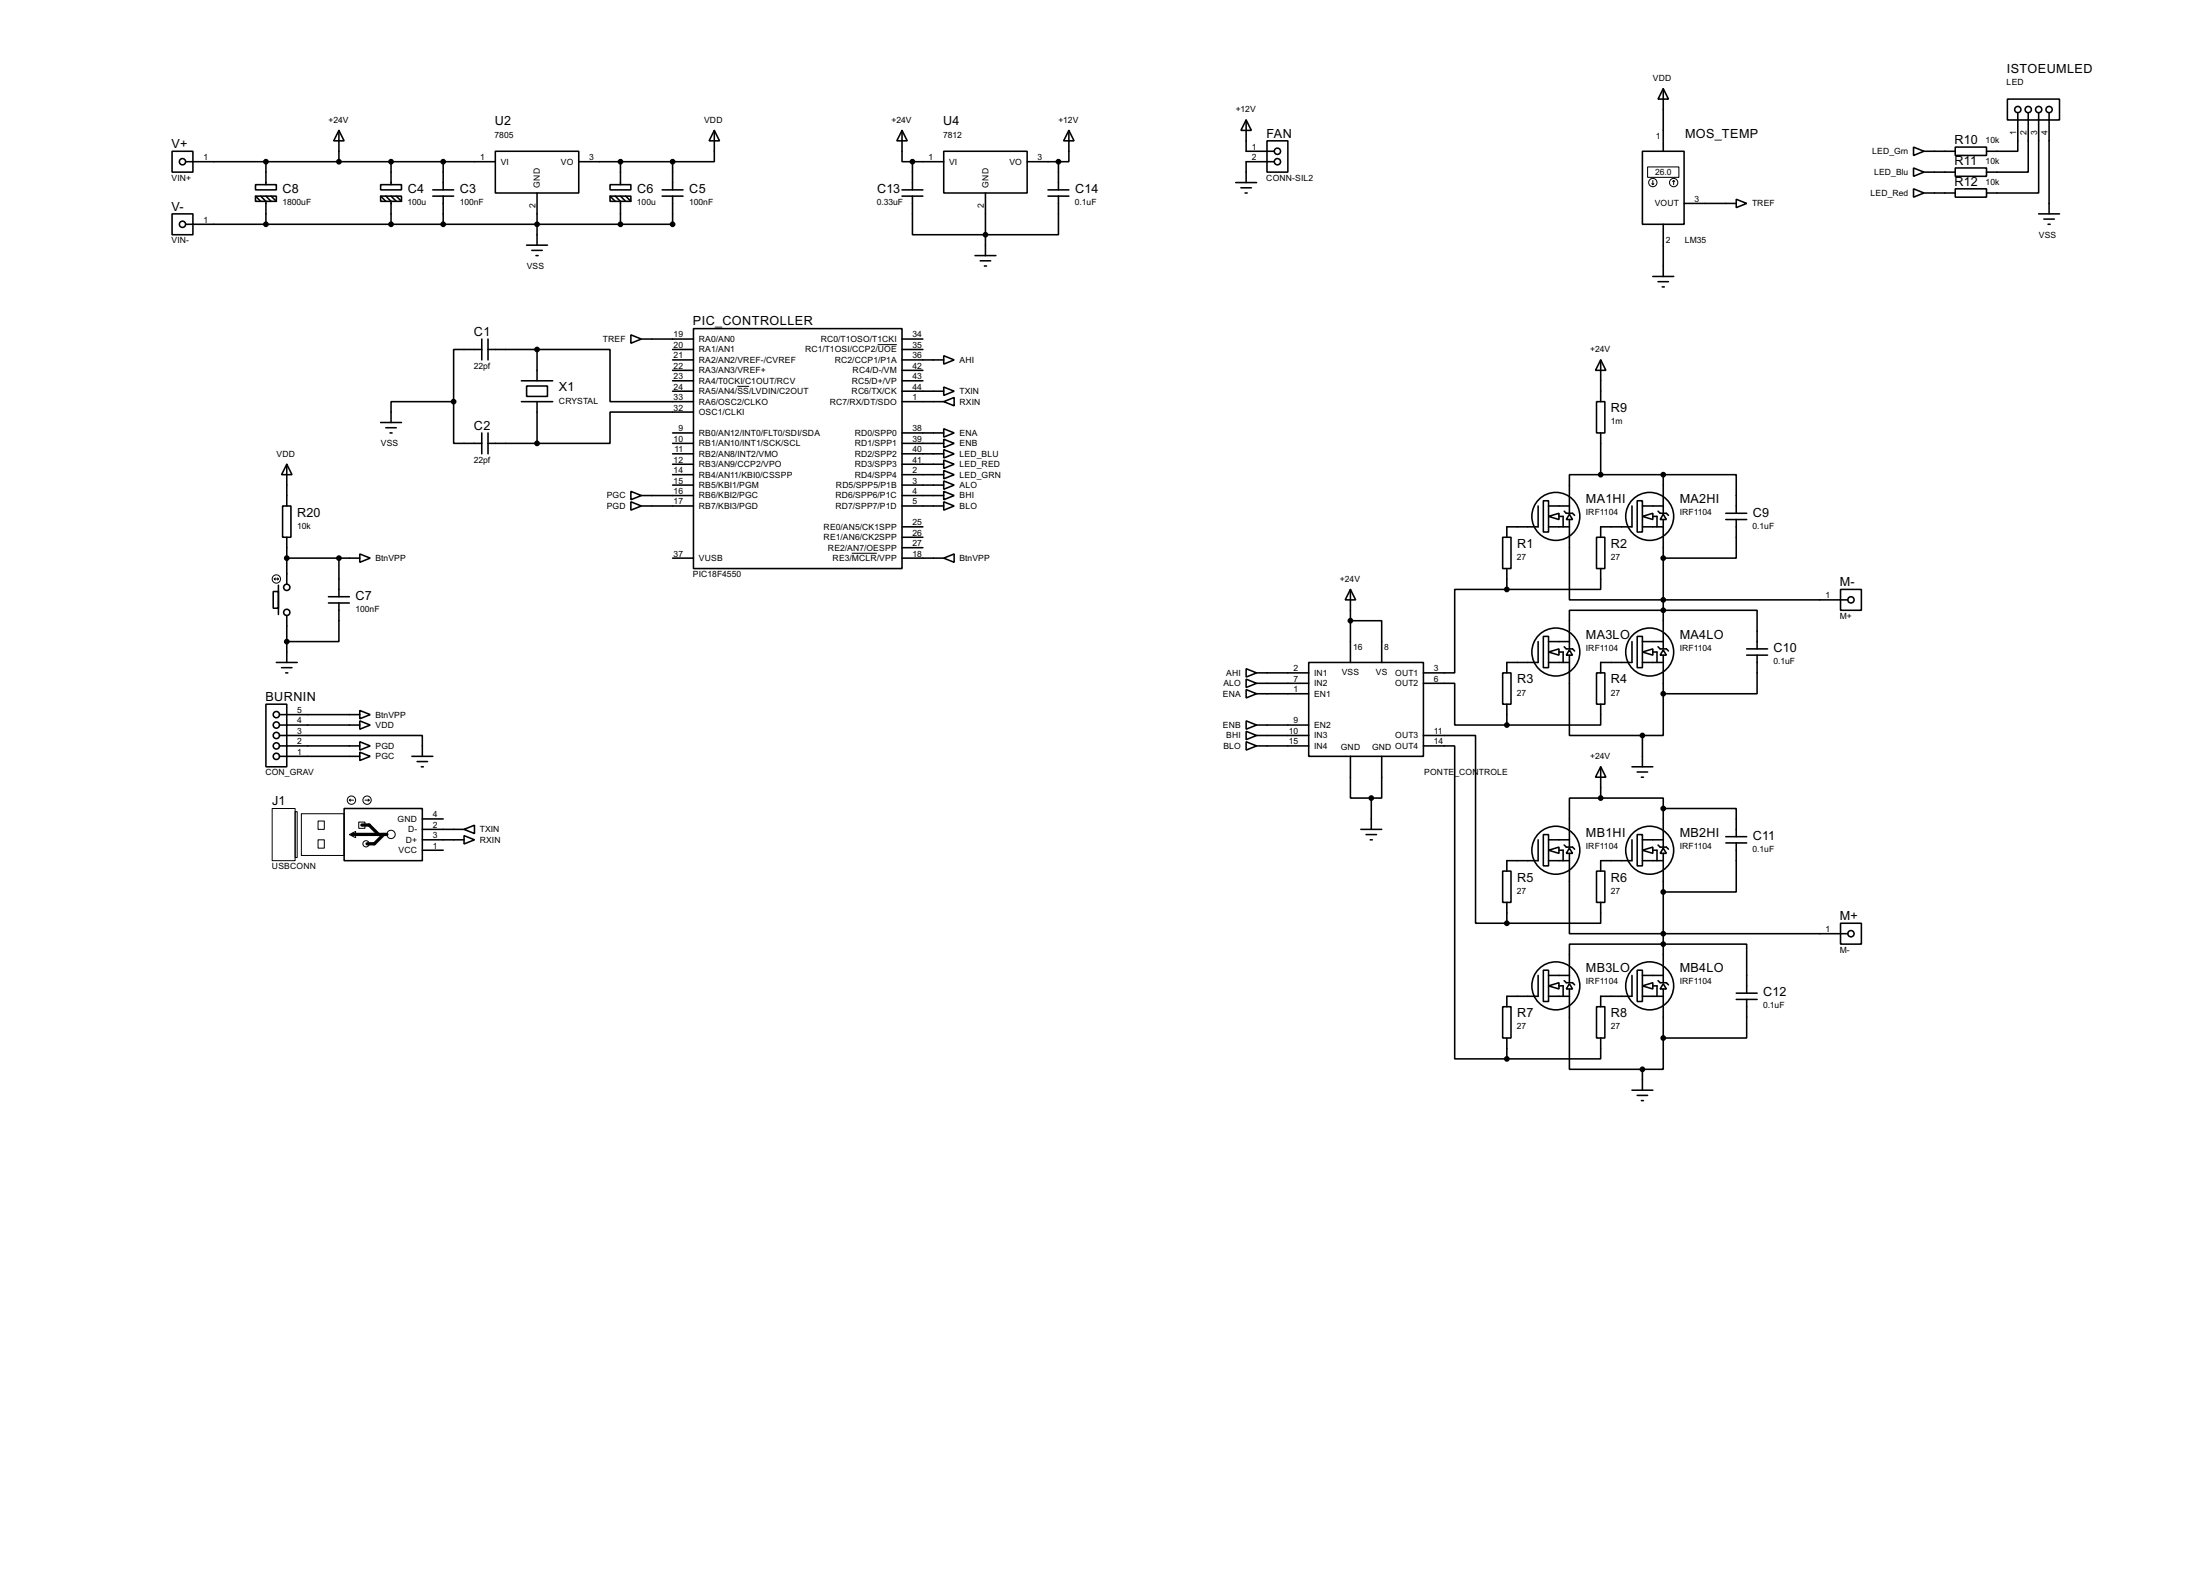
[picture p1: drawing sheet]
<svg xmlns="http://www.w3.org/2000/svg" width="536mm" height="383mm" viewBox="0 0 536 383" stroke-linecap="round" stroke-linejoin="round" font-family="sans-serif">
<g fill="none" stroke="#000" stroke-width=".38">
<path d="M41.9 36.8h5.1v5.1h-5.1zM45.2 39.4h75.4M64.8 39.4v5.6M82.5 31.7l1.3 2.6h-2.5zM82.5 31.7v7.7M95.2 39.4v5.6M107.9 39.4v6.8M120.6 36.8h20.4v10.2h-20.4zM141 39.4h22.8M151.1 39.4v5.6M163.8 39.4v6.8M174 31.7l1.3 2.6h-2.6z"/>
<path d="M174 31.7v7.7h-10.2M219.7 31.7l1.3 2.6h-2.6zM219.7 31.7v7.7h2.5M222.2 39.4h7.7M222.2 39.4v6.8M229.9 36.8h20.3v10.2h-20.3zM250.2 39.4h7.6M257.8 39.4v6.8M260.3 31.7l1.3 2.6h-2.5zM260.3 31.7v7.7h-2.5M303.5 29.2l1.3 2.5h-2.5zM303.5 29.2v7.6h6.9"/>
<path d="M308.6 34.3h5.1v7.6h-5.1zM310.4 39.4h-6.9v5M400 36.8h10.2v17.8h-10.2zM405.1 21.6l1.3 2.5h-2.5zM405.1 21.6v15.2M466.1 35.8l2.5 1-2.5 1zM468.6 36.8h7.6M476.2 35.8h7.7v2h-7.7zM488.9 24.1h12.7v5.1h-12.7zM491.5 27.4v9.4h-7.6M494 27.4v14.5h-10.1M496.6 27.4v19.6h-12.7"/>
<path d="M499.1 27.4v24.7M41.9 52.1h5.1v5h-5.1zM62.2 45h5.1v1.2h-5.1zM62.2 47.8h5.1v1.2h-5.1zM62.2 47.8l1.3 1.2M63.5 47.8l1.3 1.2v5.6M64.8 47.8l1.2 1.2M66 47.8l1.3 1.2M92.7 45h5.1v1.2h-5.1zM92.7 47.8h5.1v1.2h-5.1zM92.7 47.8l1.3 1.2M94 47.8l1.2 1.2v5.6"/>
<path d="M95.2 47.8l1.3 1.2M96.5 47.8l1.3 1.2M105.4 46.2h5.1M105.4 47.8h5.1M107.9 47.8v6.8M128.3 59.7h5M130.8 47v12.7M148.6 45h5.1v1.2h-5.1zM148.6 47.8h5.1v1.2h-5.1zM148.6 47.8l1.3 1.2M149.9 47.8l1.2 1.2v5.6M151.1 47.8l1.3 1.2"/>
<path d="M152.4 47.8l1.3 1.2M161.3 46.2h5.1M161.3 47.8h5.1M163.8 47.8v6.8h-118.6M219.7 46.2h5.1M219.7 47.8h5.1M222.2 47.8v9.3h35.6v-9.3M240 47v15.2M255.3 46.2h5M255.3 47.8h5M301 44.4h5.1M302.3 45.7h2.5"/>
<path d="M303.3 47h.5M405.1 54.6v12.7M410.2 49.5h12.7M422.9 48.5l2.5 1-2.5 1zM466.1 40.9l2.5 1-2.5 1zM466.1 46l2.5 1-2.5 1zM468.6 41.9h7.6M468.6 47h7.6M476.2 40.9h7.7v2h-7.7zM476.2 46h7.7v2h-7.7zM496.6 52.1h5M497.8 53.3h2.6"/>
<path d="M498.9 54.6h.5M129.5 61h2.6M130.6 62.2h.5M237.5 62.2h5.1M238.8 63.5h2.5M239.8 64.8h.5M402.6 67.3h5.1M403.9 68.6h2.5M404.9 69.8h.5M110.5 97.8v10.1h6.8M110.5 97.8h-15.3v5.1M117.3 85.1h-6.8v12.7"/>
<path d="M117.3 82.5v5.1M118.9 85.1h11.9M118.9 82.5v5.1M127 97.8h7.6M127 92.7h7.6M128.3 94h5v2.5h-5zM130.8 85.1h17.8v12.7h20.3M130.8 85.1v7.6M130.8 97.8v10.1M153.7 81.5l2.5 1-2.5 1.1zM156.2 82.5h12.7M163.8 85.1h5.1"/>
<path d="M163.8 87.6h5.1M163.8 95.2h5.1M163.8 92.7h5.1M163.8 90.2h5.1M168.9 80h50.8v58.4h-50.8zM219.7 85.1h5.1M219.7 82.5h5.1M219.7 87.6h10.2M219.7 97.8h10.2M219.7 95.2h10.2M219.7 92.7h5.1M219.7 90.2h5.1"/>
<path d="M229.9 86.6l2.5 1-2.5 1zM229.9 97.8l2.5-1v2zM229.9 94.2l2.5 1-2.5 1.1zM388.9 97.8h2v7.6h-2zM389.9 87.6l1.3 2.6h-2.6zM389.9 87.6v10.2M69.8 113l1.3 2.6h-2.5zM69.8 113v10.2M92.7 102.9h5.1M94 104.1h2.5M95 105.4h.5M117.3 105.4v5.1"/>
<path d="M118.9 107.9h11.9M118.9 105.4v5.1M153.7 119.6l2.5 1-2.5 1.1zM163.8 107.9h5.1M163.8 115.6h5.1M163.8 105.4h5.1M163.8 118.1h5.1M163.8 110.5h5.1M163.8 113h5.1M168.9 100.3h-20.3v7.6h-17.8M219.7 107.9h10.2M219.7 115.6h10.2"/>
<path d="M219.7 105.4h10.2M219.7 118.1h10.2M219.7 110.5h10.2M219.7 113h10.2M229.9 104.4l2.5 1-2.5 1zM229.9 106.9l2.5 1-2.5 1.1zM229.9 119.6l2.5 1-2.5 1.1zM229.9 117.1l2.5 1-2.5 1zM229.9 109.5l2.5 1-2.5 1zM229.9 112l2.5 1-2.5 1zM229.9 114.6l2.5 1-2.5 1zM389.9 115.6h-7.6v5"/>
<path d="M389.9 105.4v10.2M389.9 115.6h15.2M405.1 115.6h17.8v9.4M405.1 115.6v5M68.8 123.2h2.1v7.6h-2.1zM69.8 130.8v11.4M69.8 135.9h17.8M82.5 135.9v9.4M87.6 134.9l2.6 1-2.6 1zM153.7 122.2l2.5 1-2.5 1zM156.2 120.6h12.7M156.2 123.2h12.7"/>
<path d="M163.8 135.9h5.1M219.7 135.9h10.2M219.7 128.3h5.1M219.7 120.6h10.2M219.7 123.2h10.2M219.7 130.8h5.1M219.7 133.3h5.1M229.9 135.9l2.5-1v2zM229.9 122.2l2.5 1-2.5 1zM366 130.8h2v7.6h-2zM367 138.4v5.1M374.6 123.2v5.1h-7.6v2.5"/>
<path d="M375.9 121.9h1.3v7.6h-1.3zM377.2 125.7l2.5-.7v1.5zM377.2 128.3h5.1M377.2 123.2h5.1M379.7 125.7h1v2.6M381 124.5l.5 .5h1.5l.5 .5M382.3 125.2l.7 1.3h-1.5zM382.3 126.5v19.5h67.8M382.3 120.9v4.1M388.9 130.8h2v7.6h-2zM389.9 138.4v5.1h-22.9M397.5 123.2v5.1h-7.6v2.5"/>
<path d="M398.8 121.9h1.2v7.6h-1.2zM400 125.7l2.6-.7v1.5zM400 128.3h5.1M400 123.2h5.1M402.6 125.7h1v2.6M403.9 124.5l.5 .5h1.5l.5 .5M405.1 125.2l.8 1.3h-1.5zM405.1 120.9v4.1M405.1 126.5v27.2M420.4 125h5M420.4 126.5h5M422.9 126.5v9.4h-17.8"/>
<path d="M66.5 144h1.3v4.1h-1.3zM67.8 142.5v7.1M69.8 149.9v11.4M80 145.3h5.1M80 146.8h5.1M82.5 146.8v9.4h-12.7M328.9 143.5l1.3 2.5h-2.5zM328.9 151.1h7.6v10.2M328.9 143.5v17.8M367 143.5h-12.7v20.3h-7.6M374.6 156.2v5.1h-7.6v2.5M375.9 154.9h1.3v7.7h-1.3z"/>
<path d="M377.2 158.7l2.5-.7v1.5zM377.2 156.2h5.1M379.7 158.7h1v2.6M381 157.5l.5 .5h1.5l.5 .5M382.3 158.2l.7 1.3h-1.5zM382.3 153.7v-5.1h45.7v9.4M382.3 159.5v19.6h17.7M382.3 153.9v4.1M397.5 156.2v5.1h-7.6v2.5M398.8 154.9h1.2v7.7h-1.2zM400 158.7l2.6-.7v1.5zM400 156.2h5.1"/>
<path d="M402.6 158.7h1v2.6M403.9 157.5l.5 .5h1.5l.5 .5M405.1 158.2l.8 1.3h-1.5zM405.1 153.9v4.1M405.1 159.5v9.4M425.4 158h5.1M425.4 159.5h5.1M428 159.5v9.4h-22.9M448.3 143.5h5.1v5.1h-5.1zM64.8 171.4h5v15.3h-5zM67.3 161.3h5.1M68.1 179.1h34.8v5"/>
<path d="M68.1 176.5h19.5M68.1 174h19.5M68.6 162.6h2.5M69.6 163.8h.5M87.6 173l2.6 1-2.6 1zM87.6 175.5l2.6 1-2.6 1zM303.5 162.8l2.6 1-2.6 1zM303.5 165.4l2.6 1-2.6 1zM303.5 178.1l2.6 1-2.6 1zM303.5 167.9l2.6 1-2.6 1zM303.5 175.5l2.6 1-2.6 1zM306.1 163.8h12.7"/>
<path d="M306.1 166.4h12.7M306.1 179.1h12.7M306.1 168.9h12.7M306.1 176.5h12.7M318.8 161.3h27.9v22.8h-27.9zM346.7 166.4h7.6v10.1h12.7M346.7 179.1h12.7v45.7h7.6M366 163.8h2v7.6h-2zM367 171.4v5.1M377.2 161.3h5.1M388.9 163.8h2v7.6h-2zM389.9 171.4v5.1h-22.9"/>
<path d="M400 161.3h5.1M400 179.1v7.6M405.1 168.9v10.2h-5.1M68.1 181.6h19.5M68.1 184.1h19.5M83.8 196.8h19.1v12.7h-19.1zM87.6 180.6l2.6 1-2.6 1zM87.6 183.1l2.6 1-2.6 1.1zM100.3 184.1h5.1M101.6 185.4h2.5M102.6 186.7h.5M102.9 199.4h5"/>
<path d="M303.5 180.6l2.6 1-2.6 1zM306.1 181.6h12.7M328.9 184.1v10.2h5.1M334 194.3v7.6M336.5 184.1v10.2h-2.5M346.7 181.6h7.6v76.2h12.7M389.9 186.7l1.3 2.5h-2.6zM389.9 194.3h-7.6v7.6M389.9 194.3h15.2v2.5M389.9 186.7v7.6M397.5 186.7h5.1M398.8 188h2.5"/>
<path d="M399.8 189.2h.5M405.1 196.8h17.8v6.9M405.1 196.8v5.1M102.9 201.9h10.1M102.9 204.5h10.1M102.9 207h5M113 201.9l2.6-1v2zM113 203.5l2.6 1-2.6 1zM331.5 201.9h5M332.7 203.2h2.6M333.8 204.5h.5M366 212.1h2v7.6h-2z"/>
<path d="M367 219.7v5.1M374.6 204.5v5h-7.6v2.6M375.9 203.2h1.3v7.6h-1.3zM377.2 207l2.5-.8v1.6zM377.2 209.5h5.1M377.2 204.5h5.1M379.7 207h1v2.5M381 205.7l.5 .5h1.5l.5 .6M382.3 206.5l.7 1.3h-1.5zM382.3 207.8v19.5h67.8M382.3 202.2v4M388.9 212.1h2v7.6h-2z"/>
<path d="M389.9 219.7v5.1h-22.9M397.5 204.5v5h-7.6v2.6M398.8 203.2h1.2v7.6h-1.2zM400 207l2.6-.8v1.6zM400 209.5h5.1M400 204.5h5.1M402.6 207h1v2.5M403.9 205.7l.5 .5h1.5l.5 .6M405.1 206.5l.8 1.3h-1.5zM405.1 202.2v4M405.1 207.8v27.1M420.4 203.7h5"/>
<path d="M420.4 205.2h5M422.9 205.2v12h-17.8M374.6 237.5v5.1h-7.6v2.5M375.9 236.2h1.3v7.6h-1.3zM377.2 237.5h5.1M381 238.8l.5 .5h1.5l.5 .5M382.3 239.5l.7 1.3h-1.5zM382.3 234.9v-5h43.1v11.9M382.3 235.2v4.1M397.5 237.5v5.1h-7.6v2.5M398.8 236.2h1.2v7.6h-1.2zM400 237.5h5.1"/>
<path d="M403.9 238.8l.5 .5h1.5l.5 .5M405.1 239.5l.8 1.3h-1.5zM405.1 235.2v4.1M448.3 224.8h5.1v5.1h-5.1zM366 245.1h2v7.6h-2zM367 252.7v5.1M377.2 240l2.5-.7v1.5zM377.2 242.6h5.1M379.7 240h1v2.6M382.3 240.8v19.5h17.7M388.9 245.1h2v7.6h-2zM389.9 252.7v5.1h-22.9"/>
<path d="M400 240l2.6-.7v1.5zM400 242.6h5.1M402.6 240h1v2.6M405.1 252.7v7.6h-5.1M405.1 240.8v11.9M422.9 241.8h5.1M422.9 243.3h5.1M425.4 243.3v9.4h-20.3M397.5 265.4h5.1M398.8 266.7h2.5M399.8 268h.5M400 260.3v5.1"/>
<circle cx="44.4" cy="39.4" r=".76"/>
<circle cx="311.1" cy="36.8" r=".76"/>
<circle cx="311.1" cy="39.4" r=".76"/>
<circle cx="491.5" cy="26.7" r=".76"/>
<circle cx="494" cy="26.7" r=".76"/>
<circle cx="496.6" cy="26.7" r=".76"/>
<circle cx="499.1" cy="26.7" r=".76"/>
<circle cx="44.4" cy="54.6" r=".76"/>
<circle cx="379" cy="125.7" r="5.8"/>
<circle cx="401.8" cy="125.7" r="5.8"/>
<circle cx="69.8" cy="143" r=".76"/>
<circle cx="69.8" cy="149.1" r=".76"/>
<circle cx="379" cy="158.8" r="5.8"/>
<circle cx="401.8" cy="158.8" r="5.8"/>
<circle cx="450.8" cy="146.1" r=".76"/>
<circle cx="67.3" cy="176.5" r=".76"/>
<circle cx="67.3" cy="174" r=".76"/>
<circle cx="67.3" cy="179.1" r=".76"/>
<circle cx="67.3" cy="184.2" r=".76"/>
<circle cx="67.3" cy="181.6" r=".76"/>
<circle cx="379" cy="207" r="5.8"/>
<circle cx="401.8" cy="207" r="5.8"/>
<circle cx="450.8" cy="227.3" r=".76"/>
<circle cx="379" cy="240" r="5.8"/>
<circle cx="401.8" cy="240" r="5.8"/>
</g>
<g fill="#000" stroke="#000" stroke-width=".38">
<circle cx="64.8" cy="39.4" r=".51"/>
<circle cx="82.5" cy="39.4" r=".51"/>
<circle cx="95.2" cy="39.4" r=".51"/>
<circle cx="107.9" cy="39.4" r=".51"/>
<circle cx="151.1" cy="39.4" r=".51"/>
<circle cx="163.8" cy="39.4" r=".51"/>
<circle cx="222.2" cy="39.4" r=".51"/>
<circle cx="257.8" cy="39.4" r=".51"/>
<circle cx="64.8" cy="54.6" r=".51"/>
<circle cx="95.2" cy="54.6" r=".51"/>
<circle cx="107.9" cy="54.6" r=".51"/>
<circle cx="130.8" cy="54.6" r=".51"/>
<circle cx="151.1" cy="54.6" r=".51"/>
<circle cx="163.8" cy="54.6" r=".51"/>
<circle cx="240" cy="57.1" r=".51"/>
<circle cx="110.5" cy="97.8" r=".51"/>
<circle cx="130.8" cy="85.1" r=".51"/>
<circle cx="130.8" cy="107.9" r=".51"/>
<circle cx="389.9" cy="115.6" r=".51"/>
<circle cx="405.1" cy="115.6" r=".51"/>
<circle cx="69.8" cy="135.9" r=".51"/>
<circle cx="82.5" cy="135.9" r=".51"/>
<circle cx="405.1" cy="135.9" r=".51"/>
<circle cx="69.8" cy="156.2" r=".51"/>
<circle cx="328.9" cy="151.1" r=".51"/>
<circle cx="367" cy="143.5" r=".51"/>
<circle cx="405.1" cy="148.6" r=".51"/>
<circle cx="405.1" cy="146" r=".51"/>
<circle cx="367" cy="176.5" r=".51"/>
<circle cx="400" cy="179.1" r=".51"/>
<circle cx="405.1" cy="168.9" r=".51"/>
<circle cx="334" cy="194.3" r=".51"/>
<circle cx="389.9" cy="194.3" r=".51"/>
<circle cx="405.1" cy="196.8" r=".51"/>
<circle cx="405.1" cy="217.2" r=".51"/>
<circle cx="367" cy="224.8" r=".51"/>
<circle cx="405.1" cy="229.9" r=".51"/>
<circle cx="405.1" cy="227.3" r=".51"/>
<circle cx="367" cy="257.8" r=".51"/>
<circle cx="405.1" cy="252.7" r=".51"/>
<circle cx="400" cy="260.3" r=".51"/>
</g>
<g fill="none" stroke="#000" stroke-width=".24">
<path d="M401.3 40.6h7.6v2.6h-7.6zM402.3 44.7l.3 .3M402.6 43.9v1.1M402.8 44.7l-.2 .3M407.7 43.9l-.3 .3M407.7 43.9l.2 .3M407.7 43.9v1.1M179.6 94.1h2.9M213.8 83.9h4.6M207.5 134.7h6.1M66.8 141h1M66.8 141l.3 .2"/>
<path d="M67.1 140.7l-.3 .3M67.6 140.7l.2 .3M67.8 141l-.2 .2M66.3 196.8h5.6v12.7h-5.6zM71.9 197.6h.5v11.2h-.5zM73.4 198.1h10.4v10.2h-10.4zM77.5 199.9h1.5v2h-1.5zM85.1 194.8h1M85.1 194.8l.2 .3M85.3 194.6l-.2 .2M88.9 194.8h1M89.7 194.6l.2 .2"/>
<path d="M89.9 194.8l-.2 .3M77.5 204.5h1.5v2h-1.5zM85.1 203.2l1.5-.8v1.6zM87.4 200.2h1.5v1.5h-1.5z"/>
<circle cx="402.6" cy="44.5" r="1.02"/>
<circle cx="407.7" cy="44.5" r="1.02"/>
<circle cx="67.3" cy="141" r="1.02"/>
<circle cx="85.6" cy="194.8" r="1.02"/>
<circle cx="89.4" cy="194.8" r="1.02"/>
<circle cx="89.2" cy="205.4" r=".76"/>
<circle cx="95.2" cy="203.2" r="1.02"/>
</g>
<path d="M85.9 203.2h8.3M88.1 200.9h1.8l2.3 2.3M93.5 203.2l-2.3 2.2h-1.8" fill="none" stroke="#000" stroke-width=".8"/>
<g font-size="3.4">
<text x="488.8" y="17.8">ISTOEUMLED</text>
<text x="120.5" y="30.5">U2</text>
<text x="229.8" y="30.5">U4</text>
<text x="308.5" y="33.5">FAN</text>
<text x="410.4" y="33.5">MOS_TEMP</text>
<text x="476.1" y="35">R10</text>
<text x="41.8" y="36">V+</text>
<text x="476.1" y="40.1">R11</text>
<text x="68.8" y="47">C8</text>
<text x="99.3" y="47">C4</text>
<text x="112" y="47">C3</text>
<text x="155.2" y="47">C6</text>
<text x="167.9" y="47">C5</text>
<text x="213.6" y="47">C13</text>
<text x="261.9" y="47">C14</text>
<text x="476.1" y="45.2">R12</text>
<text x="41.8" y="51.3">V-</text>
<text x="115.5" y="81.7">C1</text>
<text x="168.8" y="79.2">PIC_CONTROLLER</text>
<text x="136.2" y="95.3">X1</text>
<text x="392.4" y="100.4">R9</text>
<text x="115.5" y="104.6">C2</text>
<text x="72.4" y="125.8">R20</text>
<text x="386.3" y="122.5">MA1HI</text>
<text x="409.2" y="122.5">MA2HI</text>
<text x="426.9" y="125.8">C9</text>
<text x="369.5" y="133.4">R1</text>
<text x="392.4" y="133.4">R2</text>
<text x="448.2" y="142.7">M-</text>
<text x="86.6" y="146.1">C7</text>
<text x="386.3" y="155.5">MA3LO</text>
<text x="409.2" y="155.5">MA4LO</text>
<text x="432" y="158.8">C10</text>
<text x="369.5" y="166.4">R3</text>
<text x="392.4" y="166.4">R4</text>
<text x="64.7" y="170.6">BURNIN</text>
<text x="66.3" y="196">J1</text>
<text x="386.3" y="203.7">MB1HI</text>
<text x="409.2" y="203.7">MB2HI</text>
<text x="426.9" y="204.5">C11</text>
<text x="369.5" y="214.6">R5</text>
<text x="392.4" y="214.6">R6</text>
<text x="448.2" y="223.9">M+</text>
<text x="386.3" y="236.7">MB3LO</text>
<text x="409.2" y="236.7">MB4LO</text>
<text x="429.5" y="242.6">C12</text>
<text x="369.5" y="247.7">R7</text>
<text x="392.4" y="247.7">R8</text>
</g>
<g font-size="2.3">
<text x="402.6" y="19.8">VDD</text>
<text x="488.8" y="20.8">LED</text>
<text x="80" y="29.9">+24V</text>
<text x="171.5" y="29.9">VDD</text>
<text x="217.2" y="29.9">+24V</text>
<text x="257.8" y="29.9">+12V</text>
<text x="301" y="27.4">+12V</text>
<text x="120.5" y="33.5">7805</text>
<text x="229.7" y="33.5">7812</text>
<text x="403.4" y="33.9">1</text>
<text x="483.7" y="34.9">10k</text>
<text x="491.1" y="32.9" transform="rotate(-90 491.1 32.9)">1</text>
<text x="493.6" y="32.9" transform="rotate(-90 493.6 32.9)">2</text>
<text x="496.2" y="32.9" transform="rotate(-90 496.2 32.9)">3</text>
<text x="498.7" y="32.9" transform="rotate(-90 498.7 32.9)">4</text>
<text x="49.5" y="39">1</text>
<text x="117" y="39">1</text>
<text x="122" y="40.1">VI</text>
<text x="136.6" y="40.1">VO</text>
<text x="143.5" y="39">3</text>
<text x="226.2" y="39">1</text>
<text x="231.2" y="40.1">VI</text>
<text x="245.9" y="40.1">VO</text>
<text x="252.7" y="39">3</text>
<text x="304.9" y="36.4">1</text>
<text x="304.9" y="39">2</text>
<text x="456" y="37.5">LED_Grn</text>
<text x="483.7" y="40">10k</text>
<text x="41.8" y="44">VIN+</text>
<text x="131.5" y="45.7" transform="rotate(-90 131.5 45.7)">GND</text>
<text x="240.7" y="45.7" transform="rotate(-90 240.7 45.7)">GND</text>
<text x="308.4" y="44">CONN-SIL2</text>
<text x="403.1" y="42.6">26.0</text>
<text x="455.6" y="47.7">LED_Red</text>
<text x="456.5" y="42.6">LED_Blu</text>
<text x="483.7" y="45">10k</text>
<text x="68.8" y="50">1800uF</text>
<text x="99.3" y="50">100u</text>
<text x="112" y="50">100nF</text>
<text x="130.4" y="50.7" transform="rotate(-90 130.4 50.7)">2</text>
<text x="155.2" y="50">100u</text>
<text x="167.9" y="50">100nF</text>
<text x="213.6" y="50">0.33uF</text>
<text x="239.6" y="50.7" transform="rotate(-90 239.6 50.7)">2</text>
<text x="261.8" y="50">0.1uF</text>
<text x="403" y="50.2">VOUT</text>
<text x="412.7" y="49.1">3</text>
<text x="426.8" y="50.2">TREF</text>
<text x="41.8" y="59.3">VIN-</text>
<text x="49.5" y="54.2">1</text>
<text x="405.8" y="59.1">2</text>
<text x="410.4" y="59.3">LM35</text>
<text x="496.6" y="57.9">VSS</text>
<text x="128.3" y="65.5">VSS</text>
<text x="146.8" y="83.3">TREF</text>
<text x="164.1" y="82.2">19</text>
<text x="170.2" y="83.3">RA0/AN0</text>
<text x="199.9" y="83.3">RC0/T1OSO/T1CKI</text>
<text x="222.2" y="82.2">34</text>
<text x="115.4" y="89.7">22pf</text>
<text x="164.1" y="84.7">20</text>
<text x="164.1" y="87.2">21</text>
<text x="164.1" y="89.8">22</text>
<text x="170.2" y="85.8">RA1/AN1</text>
<text x="170.2" y="88.3">RA2/AN2/VREF-/CVREF</text>
<text x="196.1" y="85.8">RC1/T1OSI/CCP2/UOE</text>
<text x="203.4" y="88.3">RC2/CCP1/P1A</text>
<text x="222.2" y="84.7">35</text>
<text x="222.2" y="87.2">36</text>
<text x="222.2" y="89.8">42</text>
<text x="233.7" y="88.3">AHI</text>
<text x="387.3" y="85.8">+24V</text>
<text x="164.1" y="92.3">23</text>
<text x="164.1" y="94.9">24</text>
<text x="170.2" y="90.9">RA3/AN3/VREF+</text>
<text x="170.2" y="93.4">RA4/T0CKI/C1OUT/RCV</text>
<text x="170.2" y="96">RA5/AN4/SS/LVDIN/C2OUT</text>
<text x="207.4" y="96">RC6/TX/CK</text>
<text x="207.5" y="93.4">RC5/D+/VP</text>
<text x="207.7" y="90.9">RC4/D-/VM</text>
<text x="222.2" y="92.3">43</text>
<text x="222.2" y="94.9">44</text>
<text x="233.7" y="96">TXIN</text>
<text x="136.1" y="98.3">CRYSTAL</text>
<text x="164.1" y="97.4">33</text>
<text x="164.1" y="99.9">32</text>
<text x="170.2" y="98.5">RA6/OSC2/CLKO</text>
<text x="170.2" y="101">OSC1/CLKI</text>
<text x="202.1" y="98.5">RC7/RX/DT/SDO</text>
<text x="222.2" y="97.4">1</text>
<text x="233.7" y="98.5">RXIN</text>
<text x="164.1" y="107.6">10</text>
<text x="165.2" y="105">9</text>
<text x="170.2" y="106.1">RB0/AN12/INT0/FLT0/SDI/SDA</text>
<text x="208.2" y="106.1">RD0/SPP0</text>
<text x="222.2" y="105">38</text>
<text x="222.2" y="107.6">39</text>
<text x="233.7" y="106.1">ENA</text>
<text x="392.3" y="103.3">1m</text>
<text x="67.3" y="111.2">VDD</text>
<text x="92.7" y="108.7">VSS</text>
<text x="115.4" y="112.6">22pf</text>
<text x="164.1" y="112.6">12</text>
<text x="164.3" y="110.1">11</text>
<text x="170.2" y="108.7">RB1/AN10/INT1/SCK/SCL</text>
<text x="170.2" y="111.2">RB2/AN8/INT2/VMO</text>
<text x="170.2" y="113.7">RB3/AN9/CCP2/VPO</text>
<text x="208.2" y="108.7">RD1/SPP1</text>
<text x="208.2" y="111.2">RD2/SPP2</text>
<text x="208.2" y="113.7">RD3/SPP3</text>
<text x="222.2" y="110.1">40</text>
<text x="222.2" y="112.6">41</text>
<text x="233.7" y="108.7">ENB</text>
<text x="233.7" y="111.2">LED_BLU</text>
<text x="233.7" y="113.7">LED_RED</text>
<text x="164.1" y="115.2">14</text>
<text x="164.1" y="117.7">15</text>
<text x="170.2" y="116.3">RB4/AN11/KBI0/CSSPP</text>
<text x="170.2" y="118.8">RB5/KBI1/PGM</text>
<text x="203.6" y="118.8">RD5/SPP5/P1B</text>
<text x="208.2" y="116.3">RD4/SPP4</text>
<text x="222.2" y="115.2">2</text>
<text x="222.2" y="117.7">3</text>
<text x="233.7" y="118.8">ALO</text>
<text x="233.7" y="116.3">LED_GRN</text>
<text x="147.8" y="121.4">PGC</text>
<text x="147.8" y="123.9">PGD</text>
<text x="164.1" y="120.3">16</text>
<text x="164.1" y="122.8">17</text>
<text x="170.2" y="121.4">RB6/KBI2/PGC</text>
<text x="170.2" y="123.9">RB7/KBI3/PGD</text>
<text x="203.5" y="121.4">RD6/SPP6/P1C</text>
<text x="203.5" y="123.9">RD7/SPP7/P1D</text>
<text x="222.2" y="120.3">4</text>
<text x="222.2" y="122.8">5</text>
<text x="233.7" y="121.4">BHI</text>
<text x="233.7" y="123.9">BLO</text>
<text x="386.3" y="125.4">IRF1104</text>
<text x="409.1" y="125.4">IRF1104</text>
<text x="72.3" y="128.7">10k</text>
<text x="200.6" y="129">RE0/AN5/CK1SPP</text>
<text x="200.6" y="131.5">RE1/AN6/CK2SPP</text>
<text x="222.2" y="127.9">25</text>
<text x="222.2" y="130.4">26</text>
<text x="426.9" y="128.7">0.1uF</text>
<text x="91.5" y="136.6">BtnVPP</text>
<text x="164.1" y="135.5">37</text>
<text x="170.2" y="136.6">VUSB</text>
<text x="201.7" y="134.1">RE2/AN7/OESPP</text>
<text x="202.8" y="136.6">RE3/MCLR/VPP</text>
<text x="222.2" y="133">27</text>
<text x="222.2" y="135.5">18</text>
<text x="233.7" y="136.6">BtnVPP</text>
<text x="369.5" y="136.4">27</text>
<text x="392.3" y="136.4">27</text>
<text x="168.8" y="140.5">PIC18F4550</text>
<text x="326.4" y="141.7">+24V</text>
<text x="86.6" y="149.1">100nF</text>
<text x="444.6" y="145.7">1</text>
<text x="448.1" y="150.7">M+</text>
<text x="329.6" y="158.4">16</text>
<text x="337.2" y="158.4">8</text>
<text x="386.3" y="158.5">IRF1104</text>
<text x="409.1" y="158.5">IRF1104</text>
<text x="432" y="161.8">0.1uF</text>
<text x="298" y="167.1">ALO</text>
<text x="298.7" y="164.5">AHI</text>
<text x="315.1" y="163.4">2</text>
<text x="315.1" y="166">7</text>
<text x="320.1" y="164.5">IN1</text>
<text x="320.1" y="167.1">IN2</text>
<text x="326.8" y="164.5">VSS</text>
<text x="335.1" y="164.5">VS</text>
<text x="339.8" y="164.5">OUT1</text>
<text x="339.8" y="167.1">OUT2</text>
<text x="349.2" y="163.4">3</text>
<text x="349.2" y="166">6</text>
<text x="72.4" y="173.6">5</text>
<text x="297.9" y="169.6">ENA</text>
<text x="315.1" y="168.5">1</text>
<text x="320.1" y="169.6">EN1</text>
<text x="369.5" y="169.4">27</text>
<text x="392.3" y="169.4">27</text>
<text x="72.4" y="178.7">3</text>
<text x="72.4" y="176.1">4</text>
<text x="91.5" y="174.7">BtnVPP</text>
<text x="91.5" y="177.2">VDD</text>
<text x="297.9" y="177.2">ENB</text>
<text x="298.7" y="179.8">BHI</text>
<text x="313.9" y="178.7">10</text>
<text x="315.1" y="176.1">9</text>
<text x="320.1" y="179.8">IN3</text>
<text x="320.1" y="177.2">EN2</text>
<text x="339.8" y="179.8">OUT3</text>
<text x="349.2" y="178.7">11</text>
<text x="72.4" y="183.8">1</text>
<text x="72.4" y="181.2">2</text>
<text x="91.5" y="182.3">PGD</text>
<text x="91.5" y="184.9">PGC</text>
<text x="298" y="182.3">BLO</text>
<text x="313.9" y="181.2">15</text>
<text x="320.1" y="182.3">IN4</text>
<text x="326.6" y="182.5">GND</text>
<text x="334.2" y="182.5">GND OUT4</text>
<text x="349.2" y="181.2">14</text>
<text x="387.3" y="184.9">+24V</text>
<text x="64.6" y="188.8">CON_GRAV</text>
<text x="346.9" y="188.8">PONTE_CONTROLE</text>
<text x="96.9" y="200.1">GND</text>
<text x="99.4" y="202.6">D-</text>
<text x="105.4" y="201.5">2</text>
<text x="105.4" y="199">4</text>
<text x="116.9" y="202.6">TXIN</text>
<text x="97.1" y="207.7">VCC</text>
<text x="98.9" y="205.2">D+</text>
<text x="105.4" y="206.6">1</text>
<text x="105.4" y="204.1">3</text>
<text x="116.9" y="205.2">RXIN</text>
<text x="386.3" y="206.7">IRF1104</text>
<text x="409.1" y="206.7">IRF1104</text>
<text x="426.9" y="207.4">0.1uF</text>
<text x="66.2" y="211.6">USBCONN</text>
<text x="369.5" y="217.6">27</text>
<text x="392.3" y="217.6">27</text>
<text x="444.6" y="226.9">1</text>
<text x="448.1" y="231.9">M-</text>
<text x="386.3" y="239.7">IRF1104</text>
<text x="409.1" y="239.7">IRF1104</text>
<text x="429.4" y="245.5">0.1uF</text>
<text x="369.5" y="250.6">27</text>
<text x="392.3" y="250.6">27</text>
</g>
</svg>
